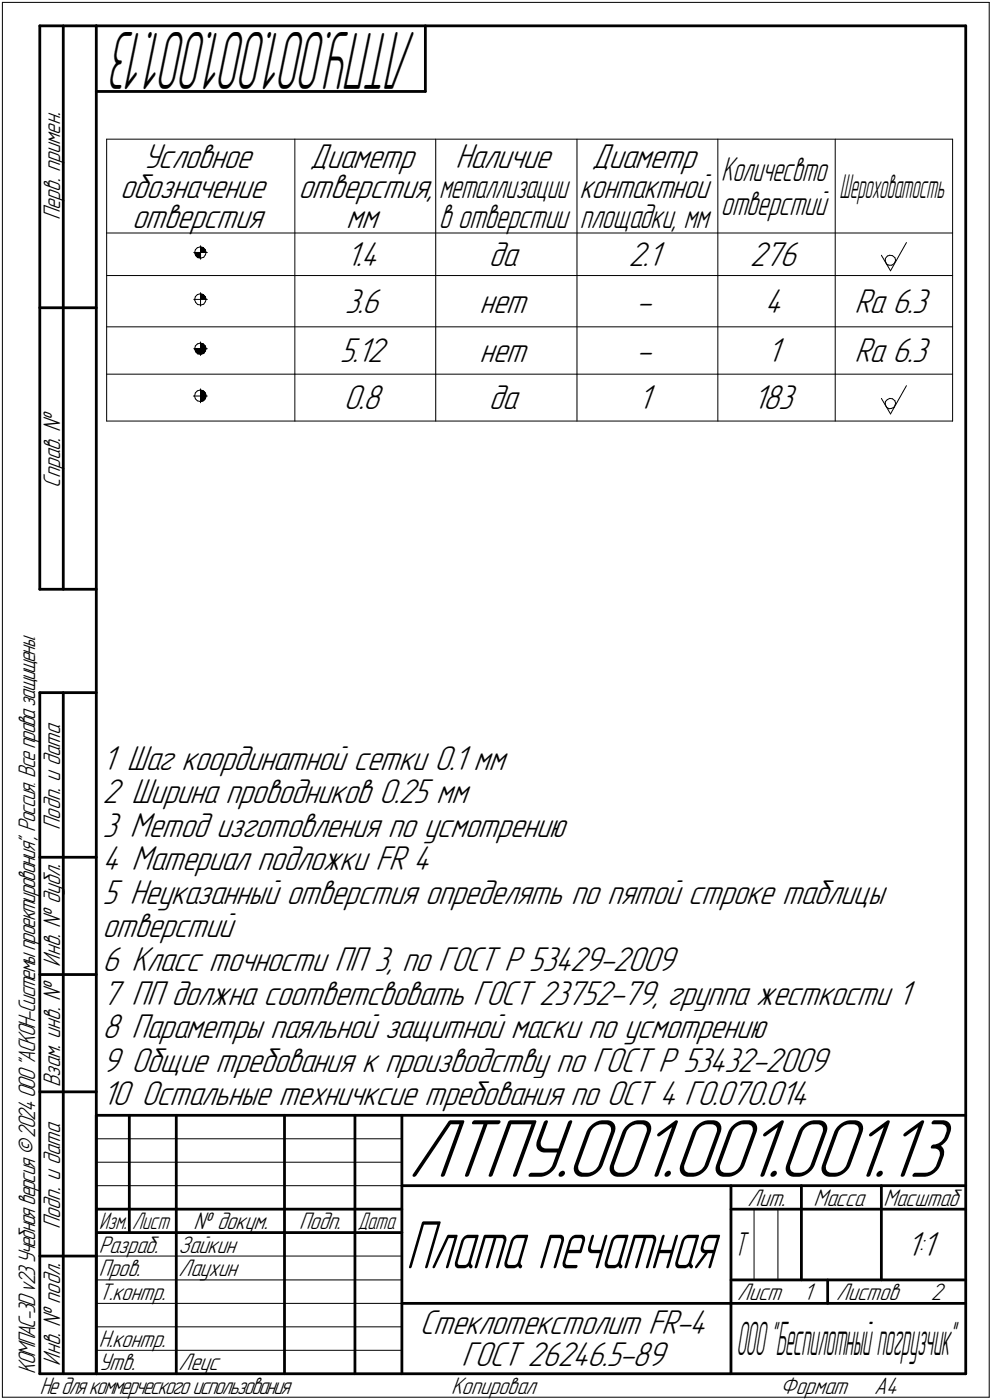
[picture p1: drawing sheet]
<svg xmlns="http://www.w3.org/2000/svg" width="211mm" height="298mm" viewBox="0 0 211 298" stroke-linecap="round" stroke-linejoin="round" font-family="sans-serif">
<g fill="none" stroke="#000" stroke-width=".21">
<path d="M.5 .5v297zM.5 .5h210zM210.5 .5v297zM22.7 29.6h180zM22.7 29.6v60.1zM62.7 29.6v60.1zM92.7 29.6v60.1zM122.8 29.6v60.1zM152.7 29.6v60.1zM177.7 29.6v60.1zM202.7 29.6v60.1zM22.7 49.6h180z"/>
<path d="M22.7 58.7h180zM41.2 53.8h1.5zM41.4 53.8l.3 .6zM41.6 53.2l.4-.5zM41.6 53.2l-.2 .6zM41.7 54.4l.4 .5zM42 52.7l.6-.1zM42.1 54.9h.7zM42.6 52.6l.6 .1zM42.7 53.8h1.4zM42.7 52.3v1.5zM42.7 53.8v1.4z"/>
<path d="M42.8 54.9l.5-.1zM43.2 52.7l.5 .5zM43.7 53.2l.2 .6zM43.7 54.3l-.4 .5zM43.9 53.8l-.2 .5zM187.5 54.4l2 3.3zM188.4 55v.6zM188.4 55.6l.2 .6zM188.6 56.2l.5 .3zM188.8 54.5l.5-.1zM188.8 54.5l-.4 .5zM189.1 56.5h.6z"/>
<path d="M189.3 54.4h.6zM189.7 56.5l.5-.4zM189.9 54.4l.5 .5zM190.4 54.9l.2 .6zM190.5 55.6l-.3 .5zM190.6 55.5l-.1 .1zM192.9 51.6l-3.4 6.1zM22.7 69.6h180zM22.7 79.7h40zM41.2 63.8h1.5zM41.2 74.3h1.5zM41.4 63.8l.3 .6z"/>
<path d="M41.4 74.3l.3 .6zM41.6 63.2l-.2 .6zM41.6 73.7l-.2 .6zM41.7 64.4l.4 .5zM41.7 74.9l.4 .5zM42 62.7l.6-.1zM42 62.7l-.4 .5zM42 73.2l.6-.1zM42 73.2l-.4 .5zM42.1 64.9h.7zM42.1 75.4h.7zM42.6 62.6l.6 .1z"/>
<path d="M42.6 73.1l.6 .1zM42.7 63.8h1.4zM42.7 62.3v1.5zM42.7 63.8v1.4zM42.7 74.3h1.4zM42.7 72.8v1.5zM42.7 74.3v1.4zM42.8 64.9l.5-.1zM42.8 75.4l.5-.1zM43.2 62.7l.5 .5zM43.2 73.2l.5 .5zM43.7 63.2l.2 .6z"/>
<path d="M43.7 64.3l-.4 .5zM43.7 73.7l.2 .6zM43.7 74.8l-.4 .5zM43.9 63.8l-.2 .5zM43.9 74.3l-.2 .5zM62.7 79.7h30zM92.7 79.7h30.1zM122.8 79.7h29.9zM152.7 79.7h25zM177.7 79.7h25zM22.7 89.7h180zM41.1 84.3h1.6z"/>
<path d="M41.4 84.3l.2 .6zM41.6 83.7l-.2 .6zM41.6 84.9l.4 .4zM42 83.2l.6-.1zM42 83.2l-.4 .5zM42 85.3l.7 .2zM42.6 83.1l.7 .1zM42.7 85.5l.6-.2zM42.7 84.3h1.4zM42.7 82.8v1.5zM42.7 84.3v1.5zM43.3 83.2l.4 .5z"/>
<path d="M43.3 85.3l.4-.4zM43.7 83.7l.2 .6zM43.9 84.3l-.2 .6zM187.5 84.8l2 3.3zM188.4 85.5v.7zM188.4 86.2l.2 .5zM188.6 86.7l.5 .3zM188.8 85.1l.5-.3zM188.8 85.1l-.4 .4zM189.1 87h.6zM189.3 84.8l.6 .1zM189.7 87l.5-.3z"/>
<path d="M189.9 84.9l.5 .4zM190.4 85.3l.2 .6zM190.5 86.1l-.3 .6zM190.6 85.9l-.1 .2zM192.9 82.1l-3.4 6zM20.5 247.5h65zM20.5 252.5h65zM20.5 242.5h65zM160.4 257.5v15zM165.5 257.5v15zM20.5 267.5h65zM20.5 272.5h65z"/>
<path d="M20.5 277.5h65zM.5 297.5h210zM20.5 282.5h65zM20.5 287.5h65z"/>
</g>
<g fill="#000" stroke="#000" stroke-width=".21">
<path d="M42.7 52.6h.1zM42.7 52.7h.5zM42.7 52.7h.6zM42.7 52.8h.7zM42.7 52.9h.7zM42.7 53h.8zM42.7 53.1h.9zM42.7 53.2h1zM42.7 53.3h1.1zM42.7 53.3h1.1zM42.7 53.4h1.1zM42.7 53.5h1.1zM42.7 53.6h1.2zM42.7 53.7h1.2zM41.4 53.8h1.3zM41.5 53.8h1.2zM41.5 53.9h1.2zM41.5 54h1.2zM41.5 54.1h1.2zM41.5 54.2h1.2zM41.6 54.3h1.1zM41.6 54.4h1.1zM41.7 54.4h1zM41.7 54.5h1zM41.8 54.6h.9zM41.9 54.7h.8zM41.9 54.8h.8zM42.2 54.9h.5z"/>
<path d="M42.7 62.6h.1zM42.7 62.7h.5zM42.7 62.7h.6zM42.7 62.8h.7zM42.7 62.9h.7zM42.7 63h.8zM42.7 63.1h.9zM42.7 63.2h1zM42.7 63.2h1.1zM42.7 63.3h1.1zM42.7 63.4h1.1zM42.7 63.5h1.1zM42.7 63.6h1.2zM42.7 63.7h1.2z"/>
<path d="M42.7 73.1h.1zM42.7 73.2h.5zM42.7 73.2h.6zM42.7 73.3h.7zM42.7 73.4h.7zM42.7 73.5h.8zM42.7 73.6h.9zM42.7 73.7h1zM42.7 73.7h1.1zM42.7 73.8h1.1zM42.7 73.9h1.1zM42.7 74h1.1zM42.7 74.1h1.2zM42.7 74.2h1.2zM41.4 74.3h2.5zM41.5 74.3h2.4zM41.5 74.4h2.3zM41.5 74.5h2.3zM41.5 74.6h2.3zM41.5 74.7h2.3zM41.6 74.8h2.1zM41.6 74.8h2.1zM41.7 74.9h1.9zM41.7 75h1.9zM41.8 75.1h1.7zM41.9 75.2h1.4zM41.9 75.3h1.4zM42.2 75.4h.8z"/>
<path d="M42.7 83.1h.1zM42.7 83.1h.5zM42.7 83.2h.6zM42.7 83.3h.6zM42.7 83.4h.8zM42.7 83.5h.9zM42.7 83.6h.9zM42.7 83.7h1zM42.7 83.7h1.1zM42.7 83.8h1.1zM42.7 83.9h1.2zM42.7 84h1.2zM42.7 84.1h1.2zM42.7 84.2h1.2zM42.7 84.2h1.2zM42.7 84.3h1.2zM42.7 84.4h1.2zM42.7 84.5h1.2zM42.7 84.6h1.2zM42.7 84.7h1.1zM42.7 84.8h1.1zM42.7 84.8h1.1zM42.7 84.9h1zM42.7 85h.9zM42.7 85.1h.9zM42.7 85.2h.8zM42.7 85.3h.6zM42.7 85.3h.6zM42.7 85.4h.4z"/>
</g>
<g fill="#fff" stroke="#fff" stroke-width=".21">
<path d="M21.8 158.3h87.2zM21.8 158.4h87.2zM21.8 158.5h87.2zM21.8 158.6h87.2zM21.8 158.7h87.2zM21.8 158.7h87.2zM21.8 158.8h87.2zM21.8 158.9h87.2zM21.8 159h87.2zM21.8 159.1h87.2zM21.8 159.2h87.2zM21.8 159.3h87.2zM21.8 159.3h87.2zM21.8 159.4h87.2zM21.8 159.5h87.2zM21.8 159.6h87.2zM21.8 159.7h87.2zM21.8 159.8h87.2zM21.8 159.9h87.2zM21.8 159.9h87.2zM21.8 160h87.2zM21.8 160.1h87.2zM21.8 160.2h87.2zM21.8 160.3h87.2zM21.8 160.4h87.2zM21.8 160.4h87.2zM21.8 160.5h87.2zM21.8 160.6h87.2zM21.8 160.7h87.2zM21.8 160.8h87.2zM21.8 160.9h87.2zM21.8 161h87.2zM21.8 161h87.2zM21.8 161.1h87.2zM21.8 161.2h87.2zM21.8 161.3h87.2zM21.8 161.4h87.2zM21.8 161.5h87.2zM21.8 161.5h87.2zM21.8 161.6h87.2zM21.8 161.7h87.2zM21.8 161.8h87.2zM21.8 161.9h87.2zM21.8 162h87.2zM21.8 162.1h87.2zM21.8 162.1h87.2zM21.8 162.2h87.2zM21.8 162.3h87.2zM21.8 162.4h87.2zM21.8 162.5h87.2zM21.8 162.6h87.2zM21.8 162.6h87.2zM21.8 162.7h87.2zM21.8 162.8h87.2zM21.8 162.9h87.2zM21.8 163h87.2zM21.8 163.1h87.2zM21.8 163.2h87.2zM21.8 163.2h87.2zM21.8 163.3h87.2zM21.8 163.4h87.2zM21.8 163.5h87.2zM21.8 163.6h87.2zM21.8 163.7h87.2zM21.8 163.7h87.2zM21.8 163.8h87.2zM21.8 163.9h87.2zM21.8 164h87.2zM21.8 164.1h87.2zM21.8 164.2h87.2zM21.8 164.3h87.2zM21.8 164.3h87.2zM21.8 164.4h87.2zM21.8 164.5h87.2zM21.8 164.6h87.2zM21.8 164.7h87.2zM21.8 164.8h87.2zM21.8 164.8h87.2zM21.8 164.9h87.2zM21.8 165h87.2zM21.8 165.1h87.2zM21.8 165.2h87.2zM21.8 165.3h87.2zM21.8 165.4h87.2zM21.8 165.4h87.2z"/>
<path d="M21.8 165.5h79.2zM21.8 165.6h79.2zM21.8 165.7h79.2zM21.8 165.8h79.2zM21.8 165.9h79.2zM21.8 165.9h79.2zM21.8 166h79.2zM21.8 166.1h79.2zM21.8 166.2h79.2zM21.8 166.3h79.2zM21.8 166.4h79.2zM21.8 166.5h79.2zM21.8 166.5h79.2zM21.8 166.6h79.2zM21.8 166.7h79.2zM21.8 166.8h79.2zM21.8 166.9h79.2zM21.8 167h79.2zM21.8 167h79.2zM21.8 167.1h79.2zM21.8 167.2h79.2zM21.8 167.3h79.2zM21.8 167.4h79.2zM21.8 167.5h79.2zM21.8 167.6h79.2zM21.8 167.6h79.2zM21.8 167.7h79.2zM21.8 167.8h79.2zM21.8 167.9h79.2zM21.8 168h79.2zM21.8 168.1h79.2zM21.8 168.1h79.2zM21.8 168.2h79.2zM21.8 168.3h79.2zM21.8 168.4h79.2zM21.8 168.5h79.2zM21.8 168.6h79.2zM21.8 168.7h79.2zM21.8 168.7h79.2zM21.8 168.8h79.2zM21.8 168.9h79.2zM21.8 169h79.2zM21.8 169.1h79.2zM21.8 169.2h79.2zM21.8 169.2h79.2zM21.8 169.3h79.2zM21.8 169.4h79.2zM21.8 169.5h79.2zM21.8 169.6h79.2zM21.8 169.7h79.2zM21.8 169.8h79.2zM21.8 169.8h79.2zM21.8 169.9h79.2zM21.8 170h79.2zM21.8 170.1h79.2zM21.8 170.2h79.2zM21.8 170.3h79.2zM21.8 170.3h79.2zM21.8 170.4h79.2zM21.8 170.5h79.2zM21.8 170.6h79.2zM21.8 170.7h79.2zM21.8 170.8h79.2zM21.8 170.9h79.2zM21.8 170.9h79.2zM21.8 171h79.2zM21.8 171.1h79.2zM21.8 171.2h79.2zM21.8 171.3h79.2zM21.8 171.4h79.2zM21.8 171.4h79.2zM21.8 171.5h79.2zM21.8 171.6h79.2zM21.8 171.7h79.2zM21.8 171.8h79.2zM21.8 171.9h79.2zM21.8 172h79.2zM21.8 172h79.2zM21.8 172.1h79.2zM21.8 172.2h79.2zM21.8 172.3h79.2zM21.8 172.4h79.2zM21.8 172.5h79.2zM21.8 172.6h79.2z"/>
<path d="M21.8 172.6h100zM21.8 172.7h100zM21.8 172.8h100zM21.8 172.9h100zM21.8 173h100zM21.8 173.1h100zM21.8 173.1h100zM21.8 173.2h100zM21.8 173.3h100zM21.8 173.4h100zM21.8 173.5h100zM21.8 173.6h100zM21.8 173.7h100zM21.8 173.7h100zM21.8 173.8h100zM21.8 173.9h100zM21.8 174h100zM21.8 174.1h100zM21.8 174.2h100zM21.8 174.2h100zM21.8 174.3h100zM21.8 174.4h100zM21.8 174.5h100zM21.8 174.6h100zM21.8 174.7h100zM21.8 174.8h100zM21.8 174.8h100zM21.8 174.9h100zM21.8 175h100zM21.8 175.1h100zM21.8 175.2h100zM21.8 175.3h100zM21.8 175.3h100zM21.8 175.4h100zM21.8 175.5h100zM21.8 175.6h100zM21.8 175.7h100zM21.8 175.8h100zM21.8 175.9h100zM21.8 175.9h100zM21.8 176h100zM21.8 176.1h100zM21.8 176.2h100zM21.8 176.3h100zM21.8 176.4h100zM21.8 176.4h100zM21.8 176.5h100zM21.8 176.6h100zM21.8 176.7h100zM21.8 176.8h100zM21.8 176.9h100zM21.8 177h100zM21.8 177h100zM21.8 177.1h100zM21.8 177.2h100zM21.8 177.3h100zM21.8 177.4h100zM21.8 177.5h100zM21.8 177.5h100zM21.8 177.6h100zM21.8 177.7h100zM21.8 177.8h100zM21.8 177.9h100zM21.8 178h100zM21.8 178.1h100zM21.8 178.1h100zM21.8 178.2h100zM21.8 178.3h100zM21.8 178.4h100zM21.8 178.5h100zM21.8 178.6h100zM21.8 178.6h100zM21.8 178.7h100zM21.8 178.8h100zM21.8 178.9h100zM21.8 179h100zM21.8 179.1h100zM21.8 179.2h100zM21.8 179.2h100zM21.8 179.3h100zM21.8 179.4h100zM21.8 179.5h100zM21.8 179.6h100zM21.8 179.7h100z"/>
<path d="M21.8 179.7h71.2zM21.8 179.8h71.2zM21.8 179.9h71.2zM21.8 180h71.2zM21.8 180.1h71.2zM21.8 180.2h71.2zM21.8 180.3h71.2zM21.8 180.3h71.2zM21.8 180.4h71.2zM21.8 180.5h71.2zM21.8 180.6h71.2zM21.8 180.7h71.2zM21.8 180.8h71.2zM21.8 180.8h71.2zM21.8 180.9h71.2zM21.8 181h71.2zM21.8 181.1h71.2zM21.8 181.2h71.2zM21.8 181.3h71.2zM21.8 181.4h71.2zM21.8 181.4h71.2zM21.8 181.5h71.2zM21.8 181.6h71.2zM21.8 181.7h71.2zM21.8 181.8h71.2zM21.8 181.9h71.2zM21.8 181.9h71.2zM21.8 182h71.2zM21.8 182.1h71.2zM21.8 182.2h71.2zM21.8 182.3h71.2zM21.8 182.4h71.2zM21.8 182.5h71.2zM21.8 182.5h71.2zM21.8 182.6h71.2zM21.8 182.7h71.2zM21.8 182.8h71.2zM21.8 182.9h71.2zM21.8 183h71.2zM21.8 183h71.2zM21.8 183.1h71.2zM21.8 183.2h71.2zM21.8 183.3h71.2zM21.8 183.4h71.2zM21.8 183.5h71.2zM21.8 183.6h71.2zM21.8 183.6h71.2zM21.8 183.7h71.2zM21.8 183.8h71.2zM21.8 183.9h71.2zM21.8 184h71.2zM21.8 184.1h71.2zM21.8 184.1h71.2zM21.8 184.2h71.2zM21.8 184.3h71.2zM21.8 184.4h71.2zM21.8 184.5h71.2zM21.8 184.6h71.2zM21.8 184.7h71.2zM21.8 184.7h71.2zM21.8 184.8h71.2zM21.8 184.9h71.2zM21.8 185h71.2zM21.8 185.1h71.2zM21.8 185.2h71.2zM21.8 185.3h71.2zM21.8 185.3h71.2zM21.8 185.4h71.2zM21.8 185.5h71.2zM21.8 185.6h71.2zM21.8 185.7h71.2zM21.8 185.8h71.2zM21.8 185.8h71.2zM21.8 185.9h71.2zM21.8 186h71.2zM21.8 186.1h71.2zM21.8 186.2h71.2zM21.8 186.3h71.2zM21.8 186.4h71.2zM21.8 186.4h71.2zM21.8 186.5h71.2zM21.8 186.6h71.2zM21.8 186.7h71.2zM21.8 186.8h71.2z"/>
<path d="M21.8 186.9h170zM21.8 186.9h170zM21.8 187h170zM21.8 187.1h170zM21.8 187.2h170zM21.8 187.3h170zM21.8 187.4h170zM21.8 187.5h170zM21.8 187.5h170zM21.8 187.6h170zM21.8 187.7h170zM21.8 187.8h170zM21.8 187.9h170zM21.8 188h170zM21.8 188h170zM21.8 188.1h170zM21.8 188.2h170zM21.8 188.3h170zM21.8 188.4h170zM21.8 188.5h170zM21.8 188.6h170zM21.8 188.6h170zM21.8 188.7h170zM21.8 188.8h170zM21.8 188.9h170zM21.8 189h170zM21.8 189.1h170zM21.8 189.1h170zM21.8 189.2h170zM21.8 189.3h170zM21.8 189.4h170zM21.8 189.5h170zM21.8 189.6h170zM21.8 189.7h170zM21.8 189.7h170zM21.8 189.8h170zM21.8 189.9h170zM21.8 190h170zM21.8 190.1h170zM21.8 190.2h170zM21.8 190.2h170zM21.8 190.3h170zM21.8 190.4h170zM21.8 190.5h170zM21.8 190.6h170zM21.8 190.7h170zM21.8 190.8h170zM21.8 190.8h170zM21.8 190.9h170zM21.8 191h170zM21.8 191.1h170zM21.8 191.2h170zM21.8 191.3h170zM21.8 191.3h170zM21.8 191.4h170zM21.8 191.5h170zM21.8 191.6h170zM21.8 191.7h170zM21.8 191.8h170zM21.8 191.9h170zM21.8 191.9h170zM21.8 192h170zM21.8 192.1h170zM21.8 192.2h170zM21.8 192.3h170zM21.8 192.4h170zM21.8 192.4h170zM21.8 192.5h170zM21.8 192.6h170zM21.8 192.7h170zM21.8 192.8h170zM21.8 192.9h170zM21.8 193h170zM21.8 193h170zM21.8 193.1h170zM21.8 193.2h170zM21.8 193.3h170zM21.8 193.4h170zM21.8 193.5h170zM21.8 193.5h170zM21.8 193.6h170zM21.8 193.7h170zM21.8 193.8h170zM21.8 193.9h170zM21.8 194h170z"/>
<path d="M21.8 194.1h29.3zM21.8 194.1h29.3zM21.8 194.2h29.3zM21.8 194.3h29.3zM21.8 194.4h29.3zM21.8 194.5h29.3zM21.8 194.6h29.3zM21.8 194.6h29.3zM21.8 194.7h29.3zM21.8 194.8h29.3zM21.8 194.9h29.3zM21.8 195h29.3zM21.8 195.1h29.3zM21.8 195.2h29.3zM21.8 195.2h29.3zM21.8 195.3h29.3zM21.8 195.4h29.3zM21.8 195.5h29.3zM21.8 195.6h29.3zM21.8 195.7h29.3zM21.8 195.7h29.3zM21.8 195.8h29.3zM21.8 195.9h29.3zM21.8 196h29.3zM21.8 196.1h29.3zM21.8 196.2h29.3zM21.8 196.3h29.3zM21.8 196.3h29.3zM21.8 196.4h29.3zM21.8 196.5h29.3zM21.8 196.6h29.3zM21.8 196.7h29.3zM21.8 196.8h29.3zM21.8 196.8h29.3zM21.8 196.9h29.3zM21.8 197h29.3zM21.8 197.1h29.3zM21.8 197.2h29.3zM21.8 197.3h29.3zM21.8 197.4h29.3zM21.8 197.4h29.3zM21.8 197.5h29.3zM21.8 197.6h29.3zM21.8 197.7h29.3zM21.8 197.8h29.3zM21.8 197.9h29.3zM21.8 198h29.3zM21.8 198h29.3zM21.8 198.1h29.3zM21.8 198.2h29.3zM21.8 198.3h29.3zM21.8 198.4h29.3zM21.8 198.5h29.3zM21.8 198.5h29.3zM21.8 198.6h29.3zM21.8 198.7h29.3zM21.8 198.8h29.3zM21.8 198.9h29.3zM21.8 199h29.3zM21.8 199.1h29.3zM21.8 199.1h29.3zM21.8 199.2h29.3zM21.8 199.3h29.3zM21.8 199.4h29.3zM21.8 199.5h29.3zM21.8 199.6h29.3zM21.8 199.6h29.3zM21.8 199.7h29.3zM21.8 199.8h29.3zM21.8 199.9h29.3zM21.8 200h29.3zM21.8 200.1h29.3zM21.8 200.2h29.3zM21.8 200.2h29.3zM21.8 200.3h29.3zM21.8 200.4h29.3zM21.8 200.5h29.3zM21.8 200.6h29.3zM21.8 200.7h29.3zM21.8 200.7h29.3zM21.8 200.8h29.3zM21.8 200.9h29.3zM21.8 201h29.3zM21.8 201.1h29.3z"/>
<path d="M21.8 201.2h123.1zM21.8 201.3h123.1zM21.8 201.3h123.1zM21.8 201.4h123.1zM21.8 201.5h123.1zM21.8 201.6h123.1zM21.8 201.7h123.1zM21.8 201.8h123.1zM21.8 201.8h123.1zM21.8 201.9h123.1zM21.8 202h123.1zM21.8 202.1h123.1zM21.8 202.2h123.1zM21.8 202.3h123.1zM21.8 202.4h123.1zM21.8 202.4h123.1zM21.8 202.5h123.1zM21.8 202.6h123.1zM21.8 202.7h123.1zM21.8 202.8h123.1zM21.8 202.9h123.1zM21.8 202.9h123.1zM21.8 203h123.1zM21.8 203.1h123.1zM21.8 203.2h123.1zM21.8 203.3h123.1zM21.8 203.4h123.1zM21.8 203.5h123.1zM21.8 203.5h123.1zM21.8 203.6h123.1zM21.8 203.7h123.1zM21.8 203.8h123.1zM21.8 203.9h123.1zM21.8 204h123.1zM21.8 204h123.1zM21.8 204.1h123.1zM21.8 204.2h123.1zM21.8 204.3h123.1zM21.8 204.4h123.1zM21.8 204.5h123.1zM21.8 204.6h123.1zM21.8 204.6h123.1zM21.8 204.7h123.1zM21.8 204.8h123.1zM21.8 204.9h123.1zM21.8 205h123.1zM21.8 205.1h123.1zM21.8 205.1h123.1zM21.8 205.2h123.1zM21.8 205.3h123.1zM21.8 205.4h123.1zM21.8 205.5h123.1zM21.8 205.6h123.1zM21.8 205.7h123.1zM21.8 205.7h123.1zM21.8 205.8h123.1zM21.8 205.9h123.1zM21.8 206h123.1zM21.8 206.1h123.1zM21.8 206.2h123.1zM21.8 206.2h123.1zM21.8 206.3h123.1zM21.8 206.4h123.1zM21.8 206.5h123.1zM21.8 206.6h123.1zM21.8 206.7h123.1zM21.8 206.8h123.1zM21.8 206.8h123.1zM21.8 206.9h123.1zM21.8 207h123.1zM21.8 207.1h123.1zM21.8 207.2h123.1zM21.8 207.3h123.1zM21.8 207.3h123.1zM21.8 207.4h123.1zM21.8 207.5h123.1zM21.8 207.6h123.1zM21.8 207.7h123.1zM21.8 207.8h123.1zM21.8 207.9h123.1zM21.8 207.9h123.1zM21.8 208h123.1zM21.8 208.1h123.1zM21.8 208.2h123.1z"/>
<path d="M21.8 208.3h173.3zM21.8 208.4h173.3zM21.8 208.4h173.3zM21.8 208.5h173.3zM21.8 208.6h173.3zM21.8 208.7h173.3zM21.8 208.8h173.3zM21.8 208.9h173.3zM21.8 209h173.3zM21.8 209h173.3zM21.8 209.1h173.3zM21.8 209.2h173.3zM21.8 209.3h173.3zM21.8 209.4h173.3zM21.8 209.5h173.3zM21.8 209.5h173.3zM21.8 209.6h173.3zM21.8 209.7h173.3zM21.8 209.8h173.3zM21.8 209.9h173.3zM21.8 210h173.3zM21.8 210.1h173.3zM21.8 210.1h173.3zM21.8 210.2h173.3zM21.8 210.3h173.3zM21.8 210.4h173.3zM21.8 210.5h173.3zM21.8 210.6h173.3zM21.8 210.7h173.3zM21.8 210.7h173.3zM21.8 210.8h173.3zM21.8 210.9h173.3zM21.8 211h173.3zM21.8 211.1h173.3zM21.8 211.2h173.3zM21.8 211.2h173.3zM21.8 211.3h173.3zM21.8 211.4h173.3zM21.8 211.5h173.3zM21.8 211.6h173.3zM21.8 211.7h173.3zM21.8 211.8h173.3zM21.8 211.8h173.3zM21.8 211.9h173.3zM21.8 212h173.3zM21.8 212.1h173.3zM21.8 212.2h173.3zM21.8 212.3h173.3zM21.8 212.3h173.3zM21.8 212.4h173.3zM21.8 212.5h173.3zM21.8 212.6h173.3zM21.8 212.7h173.3zM21.8 212.8h173.3zM21.8 212.9h173.3zM21.8 212.9h173.3zM21.8 213h173.3zM21.8 213.1h173.3zM21.8 213.2h173.3zM21.8 213.3h173.3zM21.8 213.4h173.3zM21.8 213.4h173.3zM21.8 213.5h173.3zM21.8 213.6h173.3zM21.8 213.7h173.3zM21.8 213.8h173.3zM21.8 213.9h173.3zM21.8 214h173.3zM21.8 214h173.3zM21.8 214.1h173.3zM21.8 214.2h173.3zM21.8 214.3h173.3zM21.8 214.4h173.3zM21.8 214.5h173.3zM21.8 214.5h173.3zM21.8 214.6h173.3zM21.8 214.7h173.3zM21.8 214.8h173.3zM21.8 214.9h173.3zM21.8 215h173.3zM21.8 215.1h173.3zM21.8 215.1h173.3zM21.8 215.2h173.3zM21.8 215.3h173.3z"/>
<path d="M21.8 215.4h142.5zM21.8 215.5h142.5zM21.8 215.6h142.5zM21.8 215.6h142.5zM21.8 215.7h142.5zM21.8 215.8h142.5zM21.8 215.9h142.5zM21.8 216h142.5zM21.8 216.1h142.5zM21.8 216.2h142.5zM21.8 216.2h142.5zM21.8 216.3h142.5zM21.8 216.4h142.5zM21.8 216.5h142.5zM21.8 216.6h142.5zM21.8 216.7h142.5zM21.8 216.7h142.5zM21.8 216.8h142.5zM21.8 216.9h142.5zM21.8 217h142.5zM21.8 217.1h142.5zM21.8 217.2h142.5zM21.8 217.3h142.5zM21.8 217.3h142.5zM21.8 217.4h142.5zM21.8 217.5h142.5zM21.8 217.6h142.5zM21.8 217.7h142.5zM21.8 217.8h142.5zM21.8 217.8h142.5zM21.8 217.9h142.5zM21.8 218h142.5zM21.8 218.1h142.5zM21.8 218.2h142.5zM21.8 218.3h142.5zM21.8 218.4h142.5zM21.8 218.4h142.5zM21.8 218.5h142.5zM21.8 218.6h142.5zM21.8 218.7h142.5zM21.8 218.8h142.5zM21.8 218.9h142.5zM21.8 218.9h142.5zM21.8 219h142.5zM21.8 219.1h142.5zM21.8 219.2h142.5zM21.8 219.3h142.5zM21.8 219.4h142.5zM21.8 219.5h142.5zM21.8 219.5h142.5zM21.8 219.6h142.5zM21.8 219.7h142.5zM21.8 219.8h142.5zM21.8 219.9h142.5zM21.8 220h142.5zM21.8 220h142.5zM21.8 220.1h142.5zM21.8 220.2h142.5zM21.8 220.3h142.5zM21.8 220.4h142.5zM21.8 220.5h142.5zM21.8 220.6h142.5zM21.8 220.6h142.5zM21.8 220.7h142.5zM21.8 220.8h142.5zM21.8 220.9h142.5zM21.8 221h142.5zM21.8 221.1h142.5zM21.8 221.1h142.5zM21.8 221.2h142.5zM21.8 221.3h142.5zM21.8 221.4h142.5zM21.8 221.5h142.5zM21.8 221.6h142.5zM21.8 221.7h142.5zM21.8 221.7h142.5zM21.8 221.8h142.5zM21.8 221.9h142.5zM21.8 222h142.5zM21.8 222.1h142.5zM21.8 222.2h142.5zM21.8 222.2h142.5zM21.8 222.3h142.5zM21.8 222.4h142.5zM21.8 222.5h142.5z"/>
<path d="M21.8 222.6h155.6zM21.8 222.7h155.6zM21.8 222.8h155.6zM21.8 222.8h155.6zM21.8 222.9h155.6zM21.8 223h155.6zM21.8 223.1h155.6zM21.8 223.2h155.6zM21.8 223.3h155.6zM21.8 223.4h155.6zM21.8 223.4h155.6zM21.8 223.5h155.6zM21.8 223.6h155.6zM21.8 223.7h155.6zM21.8 223.8h155.6zM21.8 223.9h155.6zM21.8 223.9h155.6zM21.8 224h155.6zM21.8 224.1h155.6zM21.8 224.2h155.6zM21.8 224.3h155.6zM21.8 224.4h155.6zM21.8 224.5h155.6zM21.8 224.5h155.6zM21.8 224.6h155.6zM21.8 224.7h155.6zM21.8 224.8h155.6zM21.8 224.9h155.6zM21.8 225h155.6zM21.8 225h155.6zM21.8 225.1h155.6zM21.8 225.2h155.6zM21.8 225.3h155.6zM21.8 225.4h155.6zM21.8 225.5h155.6zM21.8 225.6h155.6zM21.8 225.6h155.6zM21.8 225.7h155.6zM21.8 225.8h155.6zM21.8 225.9h155.6zM21.8 226h155.6zM21.8 226.1h155.6zM21.8 226.1h155.6zM21.8 226.2h155.6zM21.8 226.3h155.6zM21.8 226.4h155.6zM21.8 226.5h155.6zM21.8 226.6h155.6zM21.8 226.7h155.6zM21.8 226.7h155.6zM21.8 226.8h155.6zM21.8 226.9h155.6zM21.8 227h155.6zM21.8 227.1h155.6zM21.8 227.2h155.6zM21.8 227.2h155.6zM21.8 227.3h155.6zM21.8 227.4h155.6zM21.8 227.5h155.6zM21.8 227.6h155.6zM21.8 227.7h155.6zM21.8 227.8h155.6zM21.8 227.8h155.6zM21.8 227.9h155.6zM21.8 228h155.6zM21.8 228.1h155.6zM21.8 228.2h155.6zM21.8 228.3h155.6zM21.8 228.3h155.6zM21.8 228.4h155.6zM21.8 228.5h155.6zM21.8 228.6h155.6zM21.8 228.7h155.6zM21.8 228.8h155.6zM21.8 228.9h155.6zM21.8 228.9h155.6zM21.8 229h155.6zM21.8 229.1h155.6zM21.8 229.2h155.6zM21.8 229.3h155.6zM21.8 229.4h155.6zM21.8 229.4h155.6zM21.8 229.5h155.6zM21.8 229.6h155.6z"/>
<path d="M21.8 229.7h151.4zM21.8 229.8h151.4zM21.8 229.9h151.4zM21.8 230h151.4zM21.8 230h151.4zM21.8 230.1h151.4zM21.8 230.2h151.4zM21.8 230.3h151.4zM21.8 230.4h151.4zM21.8 230.5h151.4zM21.8 230.5h151.4zM21.8 230.6h151.4zM21.8 230.7h151.4zM21.8 230.8h151.4zM21.8 230.9h151.4zM21.8 231h151.4zM21.8 231.1h151.4zM21.8 231.1h151.4zM21.8 231.2h151.4zM21.8 231.3h151.4zM21.8 231.4h151.4zM21.8 231.5h151.4zM21.8 231.6h151.4zM21.8 231.6h151.4zM21.8 231.7h151.4zM21.8 231.8h151.4zM21.8 231.9h151.4zM21.8 232h151.4zM21.8 232.1h151.4zM21.8 232.2h151.4zM21.8 232.2h151.4zM21.8 232.3h151.4zM21.8 232.4h151.4zM21.8 232.5h151.4zM21.8 232.6h151.4zM21.8 232.7h151.4zM21.8 232.7h151.4zM21.8 232.8h151.4zM21.8 232.9h151.4zM21.8 233h151.4zM21.8 233.1h151.4zM21.8 233.2h151.4zM21.8 233.3h151.4zM21.8 233.3h151.4zM21.8 233.4h151.4zM21.8 233.5h151.4zM21.8 233.6h151.4zM21.8 233.7h151.4zM21.8 233.8h151.4zM21.8 233.8h151.4zM21.8 233.9h151.4zM21.8 234h151.4zM21.8 234.1h151.4zM21.8 234.2h151.4zM21.8 234.3h151.4zM21.8 234.4h151.4zM21.8 234.4h151.4zM21.8 234.5h151.4zM21.8 234.6h151.4zM21.8 234.7h151.4zM21.8 234.8h151.4zM21.8 234.9h151.4zM21.8 234.9h151.4zM21.8 235h151.4zM21.8 235.1h151.4zM21.8 235.2h151.4zM21.8 235.3h151.4zM21.8 235.4h151.4zM21.8 235.5h151.4zM21.8 235.5h151.4zM21.8 235.6h151.4zM21.8 235.7h151.4zM21.8 235.8h151.4zM21.8 235.9h151.4zM21.8 236h151.4zM21.8 236.1h151.4zM21.8 236.1h151.4zM21.8 236.2h151.4zM21.8 236.3h151.4zM21.8 236.4h151.4zM21.8 236.5h151.4zM21.8 236.6h151.4zM21.8 236.6h151.4zM21.8 236.7h151.4z"/>
</g>
<g fill="none" stroke="#000" stroke-width=".59">
<path d="M8.5 5.5v120zM8.5 5.5h12zM13.5 5.5v120zM20.5 5.5v287zM20.5 5.5h185zM20.5 19.5h70zM90.5 5.5v14zM205.5 5.5v287zM8.5 65.5h12zM8.5 125.5h12zM8.5 147.5v145zM8.5 147.5h12z"/>
<path d="M13.5 147.5v145zM8.5 182.5h12zM8.5 207.5h12zM8.5 232.5h12zM20.5 237.5h185zM20.5 237.5v55zM27.5 237.5v25zM37.5 237.5v55zM60.5 237.5v55zM75.5 237.5v55zM85.5 237.5v55zM20.5 257.5h65z"/>
<path d="M85.5 252.5h120zM155.5 252.5v40zM155.5 257.5h15zM170.5 252.5v20zM170.5 257.5h35zM187.5 252.5v20zM8.5 267.5h12zM20.5 262.5h65zM85.5 277.5h70zM155.5 277.5h50zM155.5 272.5h50zM176.1 272.5v5z"/>
<path d="M8.5 292.5h12zM20.5 292.5h185z"/>
</g>
<text font-size="18.7" x="86.8" y="250.6">ЛТПУ.001.001.001.13</text>
<text font-size="18" x="88.5" y="6.9" transform="rotate(-180 88.5 6.9)">ЛТПУ.001.001.001.13</text>
<text font-size="15.2" x="86.4" y="270.1">Плата печатная</text>
<text font-size="10.4" x="156.7" y="288.5">ООО&quot;Беспилотныйпогрузчик&quot;</text>
<g font-size="7.8">
<text x="30.5" y="35.7">Условное</text>
<text x="65.9" y="35.7">Диаметр</text>
<text x="96.9" y="35.7">Наличие</text>
<text x="125.9" y="35.7">Диаметр</text>
<text x="25.5" y="42.2">обозначение</text>
<text x="63.5" y="42.2">отверстия,</text>
<text x="28.1" y="48.6">отверстия</text>
<text x="73.6" y="48.6">мм</text>
<text x="73.7" y="56.7">1.4</text>
<text x="104" y="56.7">да</text>
<text x="133.7" y="56.7">2.1</text>
<text x="159.6" y="56.7">276</text>
<text x="73.4" y="66.7">3.6</text>
<text x="102.1" y="66.7">нет</text>
<text x="135.4" y="66.7">-</text>
<text x="162.7" y="66.7">4</text>
<text x="181.8" y="66.7">Ra 6.3</text>
<text x="72.3" y="77.2">5.12</text>
<text x="102.1" y="77.2">нет</text>
<text x="135.4" y="77.2">-</text>
<text x="163.3" y="77.2">1</text>
<text x="181.8" y="77.2">Ra 6.3</text>
<text x="73.2" y="87.2">0.8</text>
<text x="104" y="87.2">да</text>
<text x="135.8" y="87.2">1</text>
<text x="160.3" y="87.2">183</text>
<text x="21.8" y="163.9">1 Шаг координатной сетки 0.1 мм</text>
<text x="21.8" y="171.1">2 Ширина проводников 0.25 мм</text>
<text x="21.8" y="178.2">3 Метод изготовления по усмотрению</text>
<text x="21.8" y="185.4">4 Материал подложки FR 4</text>
<text x="21.8" y="192.5">5 Неуказанный отверстия определять по пятой строке таблицы</text>
<text x="21.8" y="199.6">отверстий</text>
<text x="21.8" y="206.8">6 Класс точности ПП 3, по ГОСТ Р 53429-2009</text>
<text x="21.8" y="213.9">7 ПП должна соответсвовать ГОСТ 23752-79, группа жесткости 1</text>
<text x="21.8" y="221">8 Параметры паяльной защитной маски по усмотрению</text>
<text x="21.8" y="228.2">9 Общие требования к производству по ГОСТ Р 53432-2009</text>
<text x="21.8" y="235.3">10 Остальные техничксие требования по ОСТ 4 ГО.070.014</text>
<text x="192.9" y="267.5">1:1</text>
<text x="89.4" y="284.1">Стеклотекстолит FR-4</text>
<text x="98.2" y="291">ГОСТ 26246.5-89</text>
</g>
<text font-size="7.7" x="123.3" y="42.2">контактной</text>
<g font-size="7.6">
<text x="153.5" y="38.6">Количесвто</text>
<text x="93.4" y="42.2">металлизации</text>
<text x="153.4" y="45.7">отверстий</text>
<text x="93.4" y="48.6">в отверстии</text>
<text x="123.4" y="48.6">площадки, мм</text>
</g>
<g font-size="7.5">
<text x="178.6" y="42.2">Шероховатость</text>
<text x="156.3" y="267.5">Т</text>
</g>
<g font-size="5.4">
<text x="12.8" y="46.9" transform="rotate(-90 12.8 46.9)">Перв. примен.</text>
<text x="12.8" y="103.8" transform="rotate(-90 12.8 103.8)">Справ. №</text>
<text x="12.8" y="176.7" transform="rotate(-90 12.8 176.7)">Подп. и дата</text>
<text x="12.8" y="205.8" transform="rotate(-90 12.8 205.8)">Инв. № дубл.</text>
<text x="12.8" y="231.6" transform="rotate(-90 12.8 231.6)">Взам. инв. №</text>
<text x="159.1" y="256.8">Лит.</text>
<text x="173.1" y="256.8">Масса</text>
<text x="188" y="256.8">Масштаб</text>
<text x="12.8" y="261.7" transform="rotate(-90 12.8 261.7)">Подп. и дата</text>
<text x="41.2" y="261.8">№ докум.</text>
<text x="63.6" y="261.8">Подп.</text>
<text x="21" y="266.8">Разраб.</text>
<text x="38" y="266.8">Зайкин</text>
<text x="21" y="271.8">Пров.</text>
<text x="38" y="271.8">Лаухин</text>
<text x="21" y="276.8">Т.контр.</text>
<text x="156.9" y="276.8">Лист</text>
<text x="171" y="276.8">1</text>
<text x="177.9" y="276.8">Листов</text>
<text x="198" y="276.8">2</text>
<text x="21" y="286.8">Н.контр.</text>
<text x="7.5" y="292.5" transform="rotate(-90 7.5 292.5)">КОМПАС-3Dv23Учебнаяверсия©2024ООО&quot;АСКОН-Системыпроектирования&quot;, Россия. Всеправазащищены.</text>
<text x="12.8" y="290.8" transform="rotate(-90 12.8 290.8)">Инв. № подл.</text>
<text x="21" y="291.8">Утв.</text>
<text x="38" y="291.8">Леус</text>
<text x="8.5" y="296.7">Недлякоммерческогоиспользования</text>
<text x="96" y="296.8">Копировал</text>
<text x="166" y="296.8">Формат</text>
<text x="186" y="296.8">A4</text>
</g>
<g font-size="5.3">
<text x="21.1" y="261.8">Изм.</text>
<text x="28.1" y="261.8">Лист</text>
<text x="76.1" y="261.8">Дата</text>
</g>
</svg>
